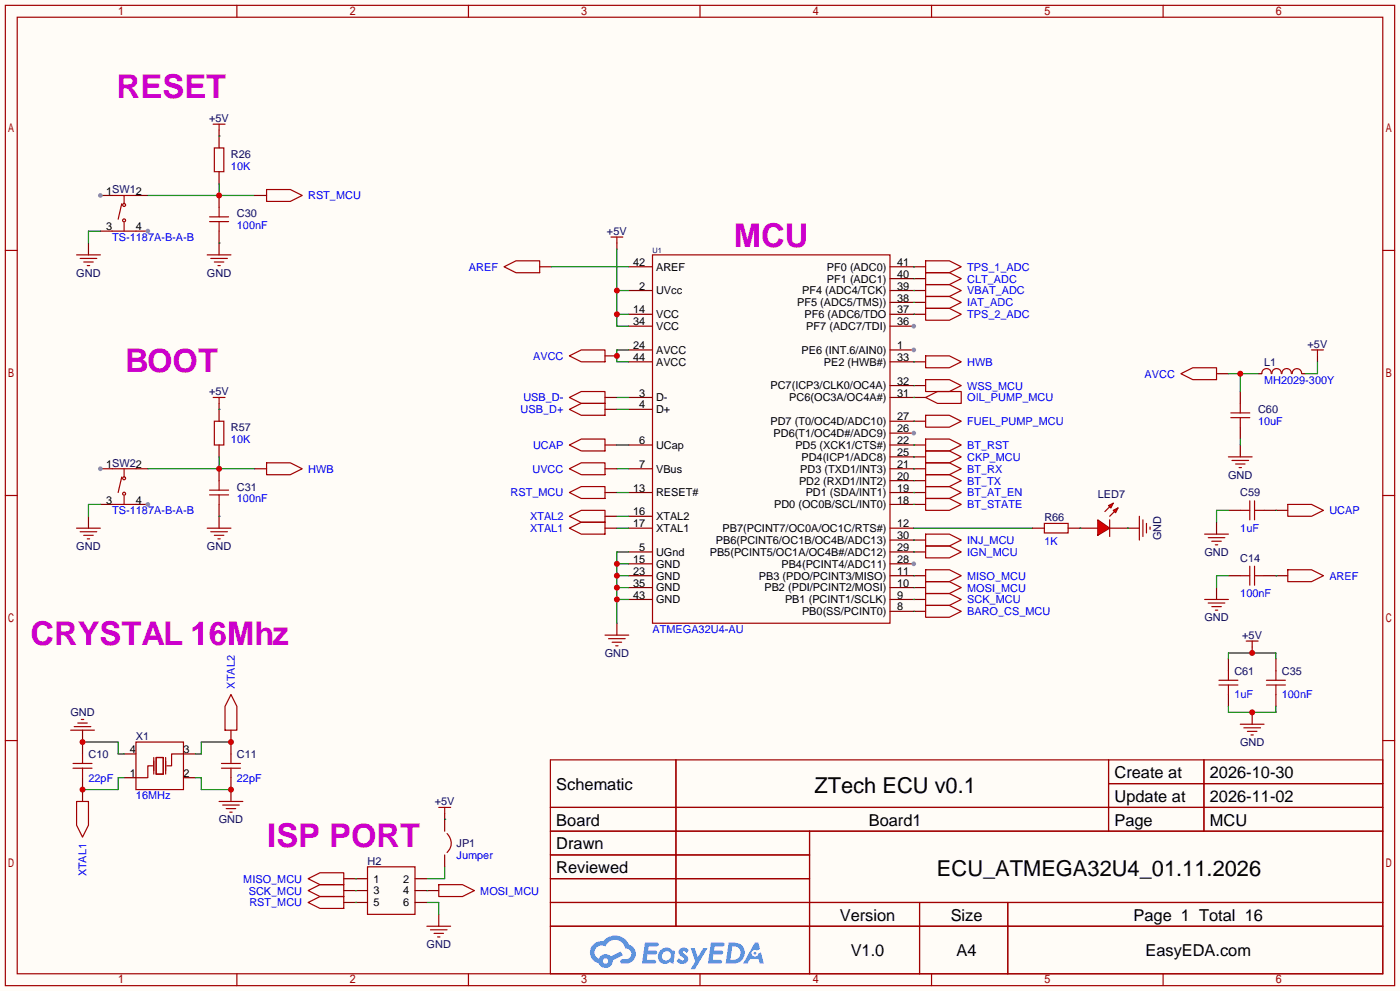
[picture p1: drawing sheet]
<svg xmlns="http://www.w3.org/2000/svg" width="299mm" height="212mm" viewBox="0 0 299 212" stroke-linecap="round" stroke-linejoin="round" font-family="sans-serif">
<path d="M0 0h299.5v211.8h-299.5z" fill="#fffcf7"/>
<g fill="none" stroke="#a10000" stroke-width=".25">
<path d="M1.1 1.1h297.2v209.6h-297.2zM3.7 3.7h292.1v204.5h-292.1zM50.7 1.1v2.6M100.2 1.1v2.6M149.7 1.1v2.6M199.3 1.1v2.6M248.8 1.1v2.6M1.1 53.5h2.6M295.8 53.5h2.5M1.1 105.9h2.6M295.8 105.9h2.5M1.1 158.3h2.6"/>
<path d="M295.8 158.3h2.5M117.7 162.4h178.1v45.8h-178.1zM117.7 172.6h178.1M117.7 177.7h178.1M144.6 162.4v35.6M173.2 177.7v30.5M237.1 162.4v15.3M237.1 167.5h58.7M257.5 162.4v15.3M117.7 182.8h55.5M117.7 192.9h178.1M117.7 187.8h55.5"/>
<path d="M117.7 198h178.1M196.7 192.9v15.3M215.6 192.9v15.3M50.7 208.2v2.5M100.2 208.2v2.5M149.7 208.2v2.5M199.3 208.2v2.5M248.8 208.2v2.5"/>
</g>
<g fill="#5487ff">
<path d="M145.5 202.8a1.3 1.3 0 0 1 1.8 .3l-.4 .6a.54 .54 0 0 0-.9-.2l.1 .2a1.28 1.28 0 0 1 .8 2 1.53 1.53 0 0 1-2.2-.3l.5-.6 .8 .5a.31 .31 0 0 0 .4-.3 .31 .31 0 0 0-.3-.3 1.12 1.12 0 0 1-.6-1.9z"/>
<path d="M147.7 202.7h.9l.7 1.9 1.1-1.9h.9l-2.7 4.5h-.9l1-1.7z"/>
<path d="M138 201.5h1.6a1.31 1.31 0 0 1 1.2 .2 .4 .4 0 0 1-.3 .6h-1.8l-.1 .9h1.6a.4 .4 0 0 1 .4 .4 .4 .4 0 0 1-.4 .4h-1.7l-.2 1.2h1.4a.46 .46 0 0 1 .5 .1 .46 .46 0 0 1 .1 .5l-.3 .2h-2.7z"/>
<path d="M152.1 201.5h1.6a1.32 1.32 0 0 1 1.3 .2 .39 .39 0 0 1-.4 .6h-1.7l-.2 .9h1.7a.4 .4 0 0 1 .3 .4 .4 .4 0 0 1-.4 .4h-1.7l-.2 1.2h1.4a.46 .46 0 0 1 .5 .1 .46 .46 0 0 1 .1 .5l-.3 .2h-2.7z"/>
<path d="M161.5 201.5h.7l.4 1.3-.7 .4a.75 .75 0 0 0-1.1 .3 .75 .75 0 0 0 .5 1 .75 .75 0 0 0 .9-.6l.6-.3 .6 2.4h-.9l-.2-1h-1.9l-.5 1h-.9z"/>
<path d="M155.9 201.5l-.7 4.5h1.5a2.27 2.27 0 0 0 2.6-2.3 2.27 2.27 0 0 0-2.7-2.2zM156.6 202.3a1.5 1.5 0 0 1 1.8 1.5 1.5 1.5 0 0 1-1.9 1.4h-.3z"/>
<path d="M141.3 203.1a1.6 1.6 0 0 0-.3 2.3 1.6 1.6 0 0 0 2.3 .2l.8 .4 .3-2.5-.2-.3h-.4a1.58 1.58 0 0 0-2.5-.1zM141.9 203.6a.98 .98 0 0 1 1.6 .5 .98 .98 0 0 1-1.1 1.2 .94 .94 0 0 1-.8-.6 .94 .94 0 0 1 .3-1.1z"/>
<path d="M126.9 201.9a2.37 2.37 0 0 0 1.2 4 1.54 1.54 0 0 0 1.7 1 1.54 1.54 0 0 0 1.3-1.6l2.1-1.1-.5-.8-2 1.1a1.57 1.57 0 0 0-2.6 .4 1.5 1.5 0 0 1-.8-2.1 1.5 1.5 0 0 1 2.2-.5 2.23 2.23 0 0 1 2.3-1.4 2.23 2.23 0 0 1 2 1.8 1.16 1.16 0 0 1 1.2 1.1 1.16 1.16 0 0 1-1 1.3h-.7a.47 .47 0 0 0-.6 .3 .47 .47 0 0 0 .4 .6 2.17 2.17 0 0 0 2.5-1 2.17 2.17 0 0 0-.3-2.7l-.8-.4a3.2 3.2 0 0 0-5.4-.7l-1.2 .1zM129 205.4a.58 .58 0 0 1 1.1 0 .58 .58 0 0 1-1.1 0z"/>
<circle cx="161.5" cy="203.8" r=".28"/>
</g>
<path d="M134.5 62.1h5.1M190.4 77.3h5.1M190.4 112.9h5.1M134.5 123.1h5.1M134.5 120.5h5.1M134.5 125.6h5.1M134.5 128.1h5.1M190.4 123.1h5.1M190.4 120.5h5.1M190.4 125.6h5.1M190.4 128.1h5.1M190.4 130.7h5.1" fill="none" stroke="#870000" stroke-width=".25"/>
<circle cx="195.5" cy="120.5" r=".51" fill="#999"/>
<path d="M190.4 85h5.1M190.4 82.4h5.1M190.4 97.7h5.1M190.4 95.1h5.1M190.4 92.6h5.1M190.4 118h5.1M190.4 115.4h5.1M190.4 107.8h5.1M190.4 105.3h5.1M190.4 102.7h5.1M190.4 100.2h5.1" fill="none" stroke="#870000" stroke-width=".25"/>
<circle cx="195.5" cy="92.6" r=".51" fill="#999"/>
<path d="M190.4 74.8h5.1M190.4 90h5.1" fill="none" stroke="#870000" stroke-width=".25"/>
<circle cx="195.5" cy="74.8" r=".51" fill="#999"/>
<path d="M190.4 57h5.1M190.4 59.6h5.1M190.4 62.1h5.1M190.4 64.6h5.1M190.4 67.2h5.1M190.4 69.7h5.1" fill="none" stroke="#870000" stroke-width=".25"/>
<circle cx="195.5" cy="69.7" r=".51" fill="#999"/>
<g fill="none" stroke="#870000" stroke-width=".25">
<path d="M134.5 57h5.1M134.5 67.2h5.1M134.5 69.7h5.1M134.5 74.8h5.1M134.5 77.3h5.1M134.5 95.1h5.1M134.5 85h5.1M134.5 87.5h5.1M195.5 85h2.5M134.5 105.3h5.1M134.5 118h5.1M134.5 100.2h5.1"/>
<path d="M134.5 112.9h5.1M134.5 110.4h5.1M17.7 156.1v5.1M49.4 158.6v2.6M17.7 166.2v2.6M26.5 161.2h2.6M26.5 166.2h2.6M39.2 161.2h2.6M39.2 166.2h2.6M49.4 166.2v2.6"/>
</g>
<g fill="none" stroke="#a10000" stroke-width=".25">
<path d="M139.6 54.5h50.8v78.7h-50.8zM198 85l2.5-1.3h5.1v2.5h-5.1zM29.1 158.6h10.1v10.2h-10.1zM15.6 163.2h4.1M15.6 164.2h4.1M17.7 161.2v2M17.7 164.2v2M32.6 163.7h-1v2.5h-2.5M32.9 161.9v3.6M33.4 161.9h1.5v3.6h-1.5zM35.4 161.9v3.6M39.2 161.2h-2.5v2.5h-1"/>
<path d="M47.4 163.2h4M47.4 164.2h4M49.4 161.2v2M49.4 164.2v2"/>
</g>
<path d="M17.7 158.6h7.6v2.6h1.2M49.4 158.6h-6.3v2.6h-1.3M26.5 166.2h-1.2v2.6h-7.6M41.8 166.2h1.3v2.6h6.3" fill="none" stroke="#008700" stroke-width=".25"/>
<circle cx="17.7" cy="158.6" r=".63" fill="#c00"/>
<g fill="none" stroke="#a10000" stroke-width=".25">
<path d="M262.8 97.7h5M263.5 98.4h3.6M264.3 99.2h2M265 99.9h.6M16.4 112.9h5.1M17.1 113.7h3.6M17.9 114.4h2M18.7 115.2h.5M257.7 114.2h5.1M258.4 114.9h3.6M259.2 115.7h2M260 116.5h.5"/>
<path d="M129.4 135.8h5.1M130.2 136.5h3.5M130.9 137.3h2.1M131.7 138h.5M15.1 156.1h5.1M15.9 155.3h3.5M16.6 154.6h2.1M17.4 153.8h.5M91.3 198h5.1M92.1 198.8h3.5M92.8 199.5h2.1M93.6 200.3h.5"/>
</g>
<path d="M265.3 95.1v2.6M18.9 110.4v2.5M260.2 111.6v2.6M132 133.2v2.6M49.4 168.8v2.5M93.9 195.5v2.5" fill="none" stroke="#870000" stroke-width=".25"/>
<circle cx="49.4" cy="168.8" r=".63" fill="#c00"/>
<g fill="none" stroke="#a10000" stroke-width=".25">
<path d="M16.4 54.5h5.1M17.1 55.2h3.6M17.9 56h2M18.7 56.8h.5M44.3 54.5h5.1M45.1 55.2h3.5M45.8 56h2.1M46.6 56.8h.5M44.3 112.9h5.1M45.1 113.7h3.5M45.8 114.4h2.1M46.6 115.2h.5"/>
<path d="M257.7 128.1h5.1M258.4 128.9h3.6M259.2 129.7h2M260 130.4h.5M46.9 171.3h5M47.6 172.1h3.6M48.4 172.8h2M49.1 173.6h.6"/>
</g>
<path d="M18.9 51.9v2.6M46.9 51.9v2.6M46.9 110.4v2.5M260.2 125.6v2.5" fill="none" stroke="#870000" stroke-width=".25"/>
<path d="M134.5 118h-2.5v15.2M132 128.1h2.5M132 125.6h2.5M132 123.1h2.5M132 120.5h2.5" fill="none" stroke="#008700" stroke-width=".25"/>
<g fill="#c00">
<circle cx="132" cy="128.1" r=".63"/>
<circle cx="132" cy="125.6" r=".63"/>
<circle cx="132" cy="123.1" r=".63"/>
<circle cx="132" cy="120.5" r=".63"/>
</g>
<path d="M46.9 27.8v1.3M132 51.9v1.3M281.8 76.1v1.2M46.9 86.2v1.3M241.2 112.9h2.5M267.8 138.3v1.3M95.1 173.9v1.2" fill="none" stroke="#870000" stroke-width=".25"/>
<g fill="none" stroke="#a10000" stroke-width=".25">
<path d="M45.6 26.5h2.5M46.9 26.5v1.3M130.7 50.7h2.5M132 50.7v1.2M280.5 74.8h2.6M281.8 74.8v1.3M45.6 85h2.5M46.9 85v1.2M243.7 110.4v5M244.5 111.1v3.6M245.2 111.9v2M246 112.6v.6"/>
<path d="M266.6 137h2.5M267.8 137v1.3M93.9 172.6h2.5M95.1 172.6v1.3"/>
</g>
<path d="M132 53.2v16.5h2.5M132 67.2h2.5M132 62.1h2.5M134.5 74.8h-2.5v2.5h2.5M195.5 112.9h25.4" fill="none" stroke="#008700" stroke-width=".25"/>
<g fill="#c00">
<circle cx="132" cy="67.2" r=".63"/>
<circle cx="132" cy="62.1" r=".63"/>
</g>
<path d="M132 100.2h2.5" fill="none" stroke="#008700" stroke-width=".25"/>
<g fill="none" stroke="#a10000" stroke-width=".25">
<path d="M24 49.4h5.1M24 41.8h5.1M26 43.6l-.7 3.3M26.5 41.8v1.8M26.5 47.6v1.8"/>
<circle cx="26.5" cy="47.1" r=".32"/>
<circle cx="26.5" cy="43.8" r=".32"/>
</g>
<path d="M21.5 41.8h2.5M29.1 41.8h2.5" fill="none" stroke="#870000" stroke-width=".25"/>
<circle cx="21.5" cy="41.8" r=".51" fill="#999"/>
<path d="M29.1 49.4h2.5" fill="none" stroke="#870000" stroke-width=".25"/>
<circle cx="31.6" cy="49.4" r=".51" fill="#999"/>
<path d="M21.5 49.4h2.5M21.5 100.2h2.5M29.1 100.2h2.5" fill="none" stroke="#870000" stroke-width=".25"/>
<g fill="none" stroke="#a10000" stroke-width=".25">
<path d="M24 107.8h5.1M24 100.2h5.1M26 102l-.7 3.3M26.5 100.2v1.8M26.5 106v1.8"/>
<circle cx="26.5" cy="102.2" r=".32"/>
<circle cx="26.5" cy="105.5" r=".32"/>
</g>
<circle cx="21.5" cy="100.2" r=".51" fill="#999"/>
<path d="M29.1 107.8h2.5" fill="none" stroke="#870000" stroke-width=".25"/>
<circle cx="31.6" cy="107.8" r=".51" fill="#999"/>
<g fill="none" stroke="#870000" stroke-width=".25">
<path d="M46.9 29.1v2.5M46.9 36.7v2.5M115.4 57h2.6M46.9 87.5v2.5M46.9 95.1v2.6M265.3 83.7v2.5M265.3 91.3v2.6M21.5 107.8h2.5M262.8 109.1h2.5M270.4 109.1h2.5M262.8 123.1h2.5M270.4 123.1h2.5"/>
<path d="M262.8 140.8v2.6M262.8 148.5v2.5M272.9 140.8v2.6M272.9 148.5v2.5M17.7 168.8v2.5"/>
</g>
<g fill="none" stroke="#a10000" stroke-width=".25">
<path d="M45.8 31.6h2.1v5.1h-2.1zM107.8 57l2.6-1.2h5v2.5h-5zM45.8 90h2.1v5.1h-2.1zM263.3 88.3h4M263.3 89.3h4M265.3 86.2v2.1M265.3 89.3v2M265.3 109.1h2M267.3 107.1v4M268.4 107.1v4M268.4 109.1h2M265.3 123.1h2"/>
<path d="M267.3 121v4.1M268.4 121v4.1M268.4 123.1h2M260.7 146.4h4.1M260.7 145.4h4.1M262.8 143.4v2M262.8 146.4v2.1M270.9 146.4h4.1M270.9 145.4h4.1M272.9 143.4v2M272.9 146.4v2.1"/>
</g>
<path d="M46.9 29.1h.1M46.9 39.2v2.6M21.5 49.4h-2.6v2.5M31.6 41.8h22.9M46.9 87.5h.1M46.9 97.7v2.5M21.5 107.8h-2.6v2.6M31.6 100.2h22.9M262.8 109.1h-2.6v2.5M262.8 123.1h-2.6v2.5" fill="none" stroke="#008700" stroke-width=".25"/>
<circle cx="17.7" cy="168.8" r=".63" fill="#c00"/>
<path d="M16.4 171.3h2.5v5.1l-1.2 2.5-1.3-2.5z" fill="none" stroke="#a10000" stroke-width=".25"/>
<path d="M49.4 156.1v2.5" fill="none" stroke="#870000" stroke-width=".25"/>
<circle cx="49.4" cy="158.6" r=".63" fill="#c00"/>
<path d="M57 40.5h5.1l2.5 1.3-2.5 1.3h-5.1zM275.5 121.8h5l2.6 1.3-2.6 1.2h-5zM49.4 148.5l1.3 2.5v5.1h-2.6v-5.1z" fill="none" stroke="#a10000" stroke-width=".25"/>
<path d="M54.5 41.8h2.5M129.4 76.1h2.6M272.9 123.1h2.6" fill="none" stroke="#870000" stroke-width=".25"/>
<circle cx="132" cy="76.1" r=".63" fill="#c00"/>
<path d="M121.8 76.1l2.5-1.3h5.1v2.5h-5.1zM252.6 79.9l2.5-1.3h5.1v2.6h-5.1zM121.8 87.5l2.5-1.3h5.1v2.6h-5.1zM121.8 85l2.5-1.3h5.1v2.5h-5.1zM121.8 95.1l2.5-1.2h5.1v2.5h-5.1zM121.8 100.2l2.5-1.3h5.1v2.6h-5.1zM121.8 112.9l2.5-1.3h5.1v2.6h-5.1zM121.8 105.3l2.5-1.3h5.1v2.6h-5.1zM121.8 110.4l2.5-1.3h5.1v2.5h-5.1zM275.5 107.8h5l2.6 1.3-2.6 1.3h-5z" fill="none" stroke="#a10000" stroke-width=".25"/>
<path d="M260.2 79.9h2.6M129.4 87.5h2.6M129.4 85h2.6M129.4 95.1h2.6M129.4 100.2h2.6M129.4 112.9h2.6M129.4 105.3h2.6M129.4 110.4h2.6M272.9 109.1h2.6" fill="none" stroke="#870000" stroke-width=".25"/>
<path d="M132 95.1h2.5M262.8 140.8v-1.2h10.1v1.2" fill="none" stroke="#008700" stroke-width=".25"/>
<circle cx="267.8" cy="139.6" r=".63" fill="#c00"/>
<path d="M267.8 152.3v2.5" fill="none" stroke="#870000" stroke-width=".25"/>
<path d="M265.3 154.8h5.1M266.1 155.6h3.5M266.8 156.3h2.1M267.6 157.1h.5" fill="none" stroke="#a10000" stroke-width=".25"/>
<path d="M132 85h2.5M262.8 151v1.3h10.1v-1.3" fill="none" stroke="#008700" stroke-width=".25"/>
<circle cx="267.8" cy="152.3" r=".63" fill="#c00"/>
<path d="M118 57h16.5M132 87.5h2.5M132 112.9h2.5M132 110.4h2.5M132 105.3h2.5" fill="none" stroke="#008700" stroke-width=".25"/>
<path d="M195.5 95.1h2.5M231 112.9h3.8M237.4 112.9h3.8" fill="none" stroke="#870000" stroke-width=".25"/>
<path d="M198 93.9h5.1l2.5 1.2-2.5 1.3h-5.1zM237.4 111.1v3.6" fill="none" stroke="#a10000" stroke-width=".25"/>
<g fill="#f00" stroke="#a10000" stroke-width=".25">
<path d="M234.8 111.1l2.6 1.8-2.6 1.5z"/>
<path d="M237.1 108.1l1-.5-.5 1z"/>
<path d="M238.1 109.1l1-.5-.5 1z"/>
</g>
<g fill="none" stroke="#a10000" stroke-width=".25">
<path d="M198 58.3h5.1l2.5 1.3-2.5 1.2h-5.1zM198 55.8h5.1l2.5 1.2-2.5 1.3h-5.1zM198 63.4h5.1l2.5 1.2-2.5 1.3h-5.1zM198 60.8h5.1l2.5 1.3-2.5 1.3h-5.1zM198 65.9h5.1l2.5 1.3-2.5 1.3h-5.1zM198 76.1h5.1l2.5 1.2-2.5 1.3h-5.1zM57 98.9h5.1l2.5 1.3-2.5 1.3h-5.1zM198 98.9h5.1l2.5 1.3-2.5 1.3h-5.1zM198 88.8h5.1l2.5 1.2-2.5 1.3h-5.1zM198 96.4h5.1l2.5 1.3-2.5 1.2h-5.1zM198 81.2h5.1l2.5 1.2-2.5 1.3h-5.1zM198 114.2h5.1l2.5 1.2-2.5 1.3h-5.1z"/>
<path d="M198 104h5.1l2.5 1.3-2.5 1.3h-5.1zM198 116.7h5.1l2.5 1.3-2.5 1.3h-5.1zM198 101.5h5.1l2.5 1.2-2.5 1.3h-5.1zM198 106.6h5.1l2.5 1.2-2.5 1.3h-5.1zM223.4 111.9h5.1v2h-5.1zM237.4 108.3l-1.1 1M238.4 109.3l-1 1.1M198 126.9h5.1l2.5 1.2-2.5 1.3h-5.1zM198 124.3h5.1l2.5 1.3-2.5 1.3h-5.1zM198 121.8h5.1l2.5 1.3-2.5 1.2h-5.1zM198 129.4h5.1l2.5 1.3-2.5 1.3h-5.1zM65.9 192.9l2.6-1.3h5v2.6h-5z"/>
<path d="M65.9 190.4l2.6-1.3h5v2.5h-5zM65.9 187.8l2.6-1.2h5v2.5h-5zM93.9 189.1h5l2.6 1.3-2.6 1.2h-5z"/>
</g>
<g fill="none" stroke="#870000" stroke-width=".25">
<path d="M195.5 59.6h2.5M195.5 57h2.5M195.5 64.6h2.5M195.5 62.1h2.5M195.5 67.2h2.5M195.5 77.3h2.5M195.5 90h2.5M195.5 97.7h2.5M195.5 82.4h2.5M46.9 100.2v2.5M54.5 100.2h2.5M195.5 115.4h2.5"/>
<path d="M195.5 105.3h2.5M195.5 100.2h2.5M195.5 118h2.5M195.5 102.7h2.5M195.5 107.8h2.5M220.9 112.9h2.5M228.5 112.9h2.5M195.5 128.1h2.5M195.5 125.6h2.5M195.5 123.1h2.5M195.5 130.7h2.5M73.5 192.9h2.6"/>
<path d="M73.5 190.4h2.6M73.5 187.8h2.6M91.3 190.4h2.6"/>
</g>
<path d="M231 112.9h.1M241.2 112.9h.1M91.3 192.9h2.6v2.6M95.1 185.3v2.5h-3.8" fill="none" stroke="#008700" stroke-width=".25"/>
<circle cx="46.9" cy="100.2" r=".63" fill="#c00"/>
<path d="M46.9 41.8v2.5M46.9 107.8v2.6" fill="none" stroke="#870000" stroke-width=".25"/>
<path d="M44.8 104.8h4.1M44.8 105.8h4.1M46.9 102.7v2.1M46.9 105.8v2" fill="none" stroke="#a10000" stroke-width=".25"/>
<circle cx="46.9" cy="41.8" r=".63" fill="#c00"/>
<path d="M46.9 49.4v2.5M269.1 79.9h.8M278.5 79.9h.8M76.1 187.8h2.5M76.1 190.4h2.5M76.1 192.9h2.5M88.8 187.8h2.5M88.8 190.4h2.5M88.8 192.9h2.5" fill="none" stroke="#870000" stroke-width=".25"/>
<path d="M44.8 46.4h4.1M44.8 47.4h4.1M46.9 44.3v2.1M46.9 47.4v2M269.9 79.9a1.01 1.01 0 0 1 1-1.1 1.01 1.01 0 0 1 1 1.1M272.1 79.9a1.01 1.01 0 0 1 1-1.1 1.01 1.01 0 0 1 1 1.1M274.2 79.9a1.01 1.01 0 0 1 1-1.1 1.01 1.01 0 0 1 1 1.1M276.4 79.9a1.01 1.01 0 0 1 1-1.1 1.01 1.01 0 0 1 1 1.1M78.6 185.3h10.2v10.2h-10.2z" fill="none" stroke="#a10000" stroke-width=".25"/>
<path d="M46.9 51.9h.1M262.8 79.9h6.3M265.3 79.9v3.8M46.9 110.4h.1" fill="none" stroke="#008700" stroke-width=".25"/>
<circle cx="265.3" cy="79.9" r=".63" fill="#c00"/>
<g fill="none" stroke="#008700" stroke-width=".25">
<path d="M195.5 57h.1M195.5 59.6h.1M195.5 77.3h.1M195.5 62.1h.1M195.5 64.6h.1M195.5 67.2h.1M281.8 77.3v2.6h-2.5M195.5 82.4h.1M195.5 97.7h.1M195.5 95.1h.1M195.5 90h.1M195.5 85h.1"/>
<path d="M265.3 93.9v1.2M195.5 118h.1M195.5 115.4h.1M195.5 107.8h.1M195.5 105.3h.1M195.5 102.7h.1M195.5 100.2h.1M272.9 109.1h.1M195.5 128.1h.1M195.5 125.6h.1M195.5 123.1h.1M195.5 130.7h.1"/>
<path d="M272.9 123.1h.1M95.1 175.1h.1M76.1 187.8h.1M76.1 190.4h.1M76.1 192.9h.1M91.3 190.4h.1"/>
</g>
<path d="M95.6 178.2a2.81 2.81 0 0 1 0 4" fill="none" stroke="#a10000" stroke-width=".25"/>
<path d="M95.1 175.1v2.6M95.1 182.8v2.5" fill="none" stroke="#870000" stroke-width=".25"/>
<g font-size="7" fill="#c0c">
<text x="25" y="21">RESET</text>
<text x="157" y="52.8">MCU</text>
<text x="26.8" y="79.5">BOOT</text>
<text x="6.5" y="137.9">CRYSTAL 16Mhz</text>
<text x="57.2" y="181.1">ISP PORT</text>
</g>
<g font-size="4.7">
<text x="174.2" y="169.4">ZTech ECU v0.1</text>
<text x="200.4" y="187.2">ECU_ATMEGA32U4_01.11.2026</text>
</g>
<g font-size="3.5">
<text x="238.4" y="166.3">Create at</text>
<text x="258.8" y="166.3">2026-10-30</text>
<text x="119" y="168.8">Schematic</text>
<text x="238.4" y="171.4">Update at</text>
<text x="258.8" y="171.4">2026-11-02</text>
<text x="119" y="176.5">Board</text>
<text x="185.8" y="176.5">Board1</text>
<text x="238.4" y="176.5">Page</text>
<text x="258.8" y="176.5">MCU</text>
<text x="119" y="181.5">Drawn</text>
<text x="119" y="186.6">Reviewed</text>
<text x="179.6" y="196.8">Version</text>
<text x="203.4" y="196.8">Size</text>
<text x="242.5" y="196.8">Page 1 Total 16</text>
<text x="182" y="204.4">V1.0</text>
<text x="204.6" y="204.4">A4</text>
<text x="245" y="204.4">EasyEDA.com</text>
</g>
<g font-size="2.3" fill="#000080">
<text x="44.7" y="26.1">+5V</text>
<text x="49.4" y="33.7">R26</text>
<text x="50.7" y="46.4">C30</text>
<text x="129.8" y="50.2">+5V</text>
<text x="16.3" y="59.1">GND</text>
<text x="44.3" y="59.1">GND</text>
<text x="279.7" y="74.4">+5V</text>
<text x="270.4" y="78.2">L1</text>
<text x="44.7" y="84.5">+5V</text>
<text x="269.1" y="88.3">C60</text>
<text x="49.4" y="92.2">R57</text>
<text x="50.7" y="104.9">C31</text>
<text x="234.8" y="106.4">LED7</text>
<text x="262.7" y="102.3">GND</text>
<text x="265.3" y="106.1">C59</text>
<text x="223.4" y="111.5">R66</text>
<text x="16.3" y="117.6">GND</text>
<text x="44.3" y="117.6">GND</text>
<text x="248.4" y="115.5" transform="rotate(-90 248.4 115.5)">GND</text>
<text x="257.6" y="118.8">GND</text>
<text x="265.3" y="120.1">C14</text>
<text x="257.6" y="132.8">GND</text>
<text x="265.7" y="136.6">+5V</text>
<text x="129.4" y="140.4">GND</text>
<text x="264" y="144.2">C61</text>
<text x="274.2" y="144.2">C35</text>
<text x="15.1" y="153.1">GND</text>
<text x="29.1" y="158.2">X1</text>
<text x="265.2" y="159.5">GND</text>
<text x="18.9" y="162">C10</text>
<text x="50.7" y="162">C11</text>
<text x="93" y="172.2">+5V</text>
<text x="46.8" y="176">GND</text>
<text x="78.6" y="184.9">H2</text>
<text x="97.7" y="181.1">JP1</text>
<text x="91.3" y="202.6">GND</text>
</g>
<g font-size="2.3">
<text x="22.7" y="41.6">1SW12</text>
<text x="22.7" y="49.2">3</text>
<text x="29.1" y="49.2">4</text>
<text x="135.4" y="56.8">42</text>
<text x="140.3" y="57.8">AREF</text>
<text x="176.9" y="57.8">PF0 (ADC0)</text>
<text x="191.9" y="56.8">41</text>
<text x="191.9" y="59.4">40</text>
<text x="136.8" y="61.9">2</text>
<text x="140.3" y="62.9">UVcc</text>
<text x="170.5" y="65.5">PF5 (ADC5/TMS))</text>
<text x="171.6" y="62.9">PF4 (ADC4/TCK)</text>
<text x="176.9" y="60.4">PF1 (ADC1)</text>
<text x="191.9" y="61.9">39</text>
<text x="191.9" y="64.5">38</text>
<text x="135.4" y="67">14</text>
<text x="135.4" y="69.5">34</text>
<text x="140.3" y="68">VCC</text>
<text x="140.3" y="70.5">VCC</text>
<text x="172.1" y="68">PF6 (ADC6/TDO</text>
<text x="172.5" y="70.5">PF7 (ADC7/TDI)</text>
<text x="191.9" y="67">37</text>
<text x="191.9" y="69.5">36</text>
<text x="135.4" y="74.6">24</text>
<text x="135.4" y="77.2">44</text>
<text x="140.3" y="75.6">AVCC</text>
<text x="171.4" y="75.6">PE6 (INT.6/AIN0)</text>
<text x="191.9" y="77.2">33</text>
<text x="191.9" y="74.6">1</text>
<text x="140.3" y="78.2">AVCC</text>
<text x="164.8" y="83.2">PC7(ICP3/CLK0/OC4A)</text>
<text x="176.2" y="78.2">PE2 (HWB#)</text>
<text x="191.9" y="82.2">32</text>
<text x="136.8" y="84.8">3</text>
<text x="136.8" y="87.3">4</text>
<text x="140.3" y="85.8">D-</text>
<text x="140.3" y="88.3">D+</text>
<text x="168.8" y="85.8">PC6(OC3A/OC4A#)</text>
<text x="191.9" y="84.8">31</text>
<text x="191.9" y="89.9">27</text>
<text x="136.8" y="94.9">6</text>
<text x="140.3" y="95.9">UCap</text>
<text x="164.8" y="90.9">PD7 (T0/OC4D/ADC10)</text>
<text x="165.5" y="93.4">PD6(T1/OC4D#/ADC9)</text>
<text x="170.1" y="95.9">PD5 (XCK1/CTS#)</text>
<text x="191.9" y="94.9">22</text>
<text x="191.9" y="92.4">26</text>
<text x="22.7" y="100">1SW22</text>
<text x="136.8" y="100">7</text>
<text x="140.3" y="101">VBus</text>
<text x="171.2" y="101">PD3 (TXD1/INT3)</text>
<text x="171.4" y="98.5">PD4(ICP1/ADC8)</text>
<text x="191.9" y="100">21</text>
<text x="191.9" y="97.5">25</text>
<text x="22.7" y="107.6">3</text>
<text x="29.1" y="107.6">4</text>
<text x="135.4" y="105.1">13</text>
<text x="140.3" y="106.1">RESET#</text>
<text x="170.9" y="103.6">PD2 (RXD1/INT2)</text>
<text x="172.3" y="106.1">PD1 (SDA/INT1)</text>
<text x="191.9" y="107.6">18</text>
<text x="191.9" y="105.1">19</text>
<text x="191.9" y="102.6">20</text>
<text x="135.4" y="112.7">17</text>
<text x="135.4" y="110.2">16</text>
<text x="140.3" y="113.7">XTAL1</text>
<text x="140.3" y="111.2">XTAL2</text>
<text x="154.5" y="113.7">PB7(PCINT7/OC0A/OC1C/RTS#)</text>
<text x="165.6" y="108.6">PD0 (OC0B/SCL/INT0)</text>
<text x="191.9" y="112.7">12</text>
<text x="136.8" y="117.8">5</text>
<text x="140.3" y="118.8">UGnd</text>
<text x="151.8" y="118.8">PB5(PCINT5/OC1A/OC4B#/ADC12)</text>
<text x="153.1" y="116.3">PB6(PCINT6/OC1B/OC4B/ADC13)</text>
<text x="191.9" y="117.8">29</text>
<text x="191.9" y="115.3">30</text>
<text x="135.4" y="122.9">23</text>
<text x="135.4" y="120.3">15</text>
<text x="135.4" y="125.4">35</text>
<text x="140.3" y="123.9">GND</text>
<text x="140.3" y="121.3">GND</text>
<text x="162.3" y="123.9">PB3 (PDO/PCINT3/MISO)</text>
<text x="167.1" y="121.3">PB4(PCINT4/ADC11)</text>
<text x="191.9" y="125.4">10</text>
<text x="191.9" y="122.9">11</text>
<text x="191.9" y="120.3">28</text>
<text x="135.4" y="128">43</text>
<text x="140.3" y="126.4">GND</text>
<text x="140.3" y="129">GND</text>
<text x="163.5" y="126.4">PB2 (PDI/PCINT2/MOSI)</text>
<text x="167.9" y="129">PB1 (PCINT1/SCLK)</text>
<text x="171.6" y="131.5">PB0(SS/PCINT0)</text>
<text x="191.9" y="130.5">8</text>
<text x="191.9" y="128">9</text>
<text x="27.8" y="161">4</text>
<text x="39.2" y="161">3</text>
<text x="27.8" y="166.1">1</text>
<text x="39.2" y="166.1">2</text>
<text x="79.9" y="188.7">1</text>
<text x="79.9" y="191.2">3</text>
<text x="86.2" y="188.7">2</text>
<text x="86.2" y="191.2">4</text>
<text x="79.9" y="193.7">5</text>
<text x="86.2" y="193.7">6</text>
</g>
<g font-size="2.3" fill="#00f">
<text x="49.4" y="36.3">10K</text>
<text x="65.9" y="42.6">RST_MCU</text>
<text x="24" y="51.5">TS-1187A-B-A-B</text>
<text x="50.7" y="49">100nF</text>
<text x="100.3" y="57.9">AREF</text>
<text x="206.9" y="57.9">TPS_1_ADC</text>
<text x="206.9" y="65.5">IAT_ADC</text>
<text x="206.9" y="62.9">VBAT_ADC</text>
<text x="206.9" y="60.4">CLT_ADC</text>
<text x="206.9" y="68">TPS_2_ADC</text>
<text x="114" y="76.9">AVCC</text>
<text x="206.9" y="78.2">HWB</text>
<text x="206.9" y="83.3">WSS_MCU</text>
<text x="244.8" y="80.7">AVCC</text>
<text x="270.4" y="82">MH2029-300Y</text>
<text x="111.4" y="88.3">USB_D+</text>
<text x="112" y="85.8">USB_D-</text>
<text x="206.9" y="85.8">OIL_PUMP_MCU</text>
<text x="49.4" y="94.7">10K</text>
<text x="114" y="96">UCAP</text>
<text x="206.9" y="96">BT_RST</text>
<text x="206.9" y="90.9">FUEL_PUMP_MCU</text>
<text x="269.1" y="90.9">10uF</text>
<text x="65.9" y="101">HWB</text>
<text x="113.9" y="101">UVCC</text>
<text x="206.9" y="101">BT_RX</text>
<text x="206.9" y="98.5">CKP_MCU</text>
<text x="50.7" y="107.4">100nF</text>
<text x="109.2" y="106.1">RST_MCU</text>
<text x="206.9" y="106.1">BT_AT_EN</text>
<text x="206.9" y="103.6">BT_TX</text>
<text x="24" y="109.9">TS-1187A-B-A-B</text>
<text x="113.4" y="113.7">XTAL1</text>
<text x="113.4" y="111.2">XTAL2</text>
<text x="206.9" y="108.7">BT_STATE</text>
<text x="265.3" y="113.7">1uF</text>
<text x="284.4" y="109.9">UCAP</text>
<text x="206.9" y="116.3">INJ_MCU</text>
<text x="206.9" y="118.8">IGN_MCU</text>
<text x="223.4" y="116.5">1K</text>
<text x="206.9" y="123.9">MISO_MCU</text>
<text x="284.4" y="123.9">AREF</text>
<text x="206.9" y="129">SCK_MCU</text>
<text x="206.9" y="126.4">MOSI_MCU</text>
<text x="206.9" y="131.5">BARO_CS_MCU</text>
<text x="265.3" y="127.7">100nF</text>
<text x="139.6" y="135.3">ATMEGA32U4-AU</text>
<text x="50.2" y="147.2" transform="rotate(-90 50.2 147.2)">XTAL2</text>
<text x="264" y="149.3">1uF</text>
<text x="274.2" y="149.3">100nF</text>
<text x="18.9" y="167.1">22pF</text>
<text x="50.7" y="167.1">22pF</text>
<text x="29.1" y="170.9">16MHz</text>
<text x="97.7" y="183.6">Jumper</text>
<text x="18.5" y="187.4" transform="rotate(-90 18.5 187.4)">XTAL1</text>
<text x="52" y="188.7">MISO_MCU</text>
<text x="53.2" y="191.2">SCK_MCU</text>
<text x="102.7" y="191.2">MOSI_MCU</text>
<text x="53.3" y="193.8">RST_MCU</text>
</g>
<text font-size="1.6" fill="#000080" x="139.6" y="54.1">U1</text>
</svg>
